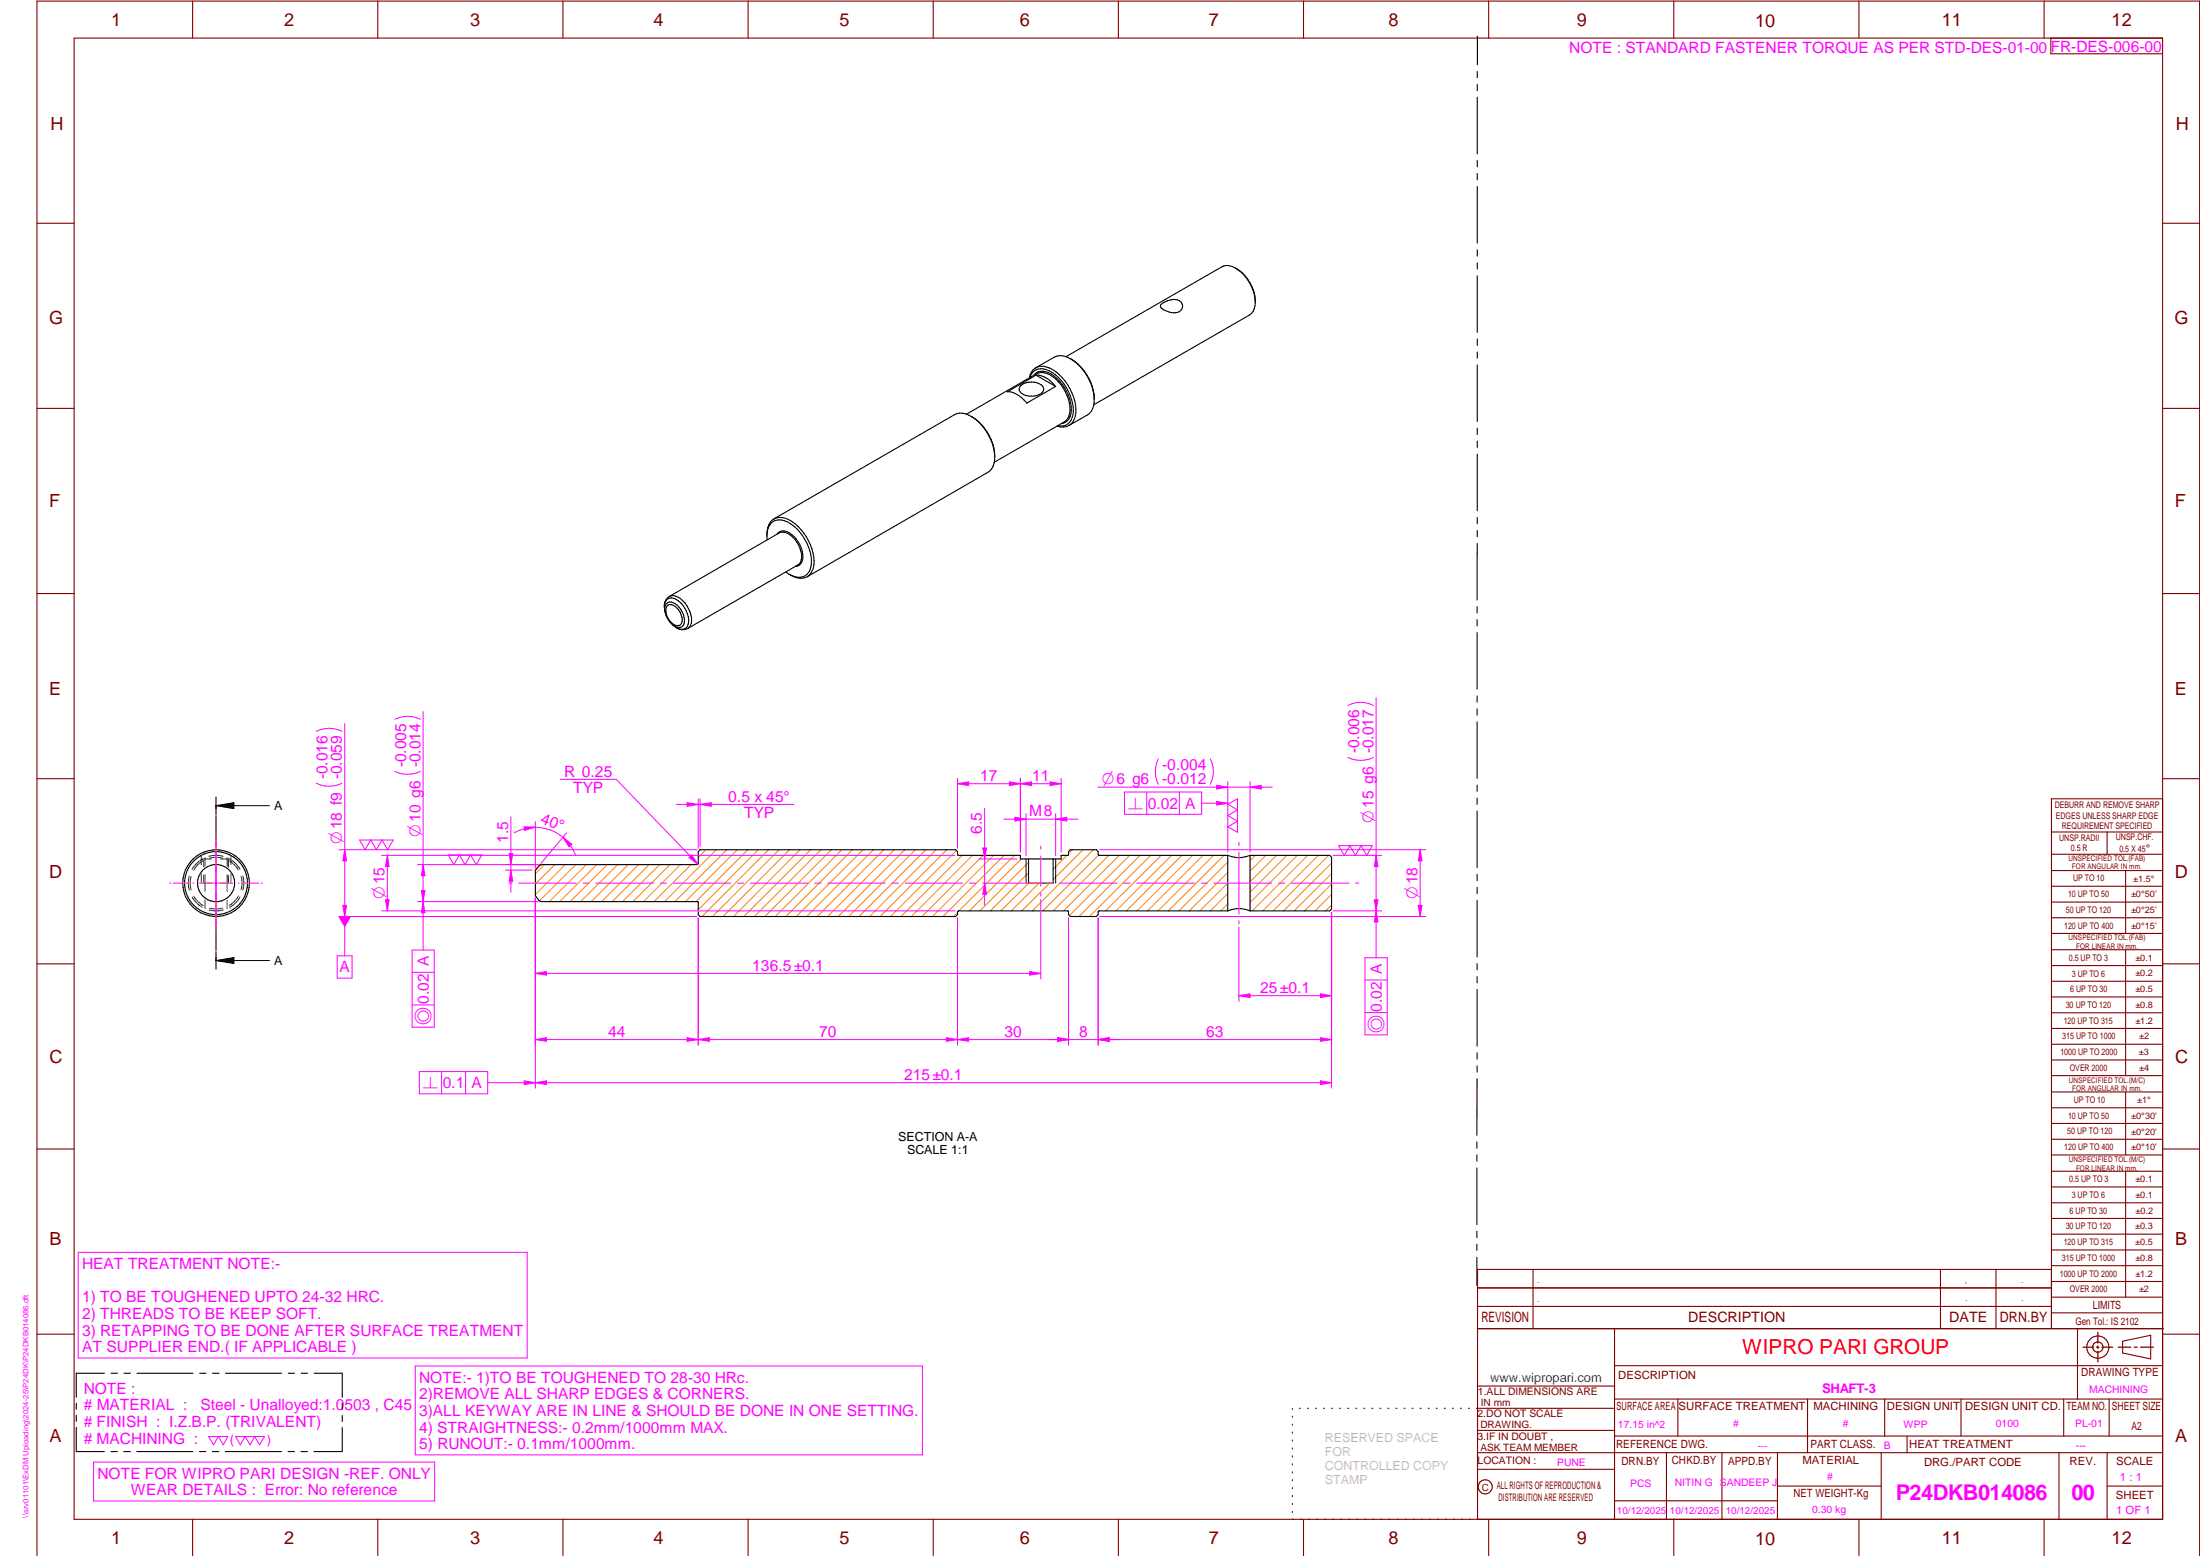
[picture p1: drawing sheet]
<svg xmlns="http://www.w3.org/2000/svg" width="594mm" height="420mm" viewBox="0 0 594 420" stroke-linecap="round" stroke-linejoin="round" font-family="sans-serif">
<g fill="none" stroke="#800000" stroke-width=".3">
<path d="M20 10.3h564v400h-564zM52 .3v10M102 .3v10M152 .3v10M202 .3v10M252 .3v10M302 .3v10M352 .3v10M402 .3v10M452 .3v10M502 .3v10M552 .3v10"/>
<path d="M553.8 10.3v4.2h30.1M10 60.3h10M584 60.3h10M10 110.3h10M584 110.3h10M10 160.3h10M584 160.3h10M10 210.3h10M584 215.7h-30v143.1M584 210.3h10M146.3 233.5h-.5l-1.2 1.4v.4M554 224.7h30"/>
<path d="M554 230.7h30M554 235.1h30M554 239.3h30M569 224.7v6M574 235.1v17M554 243.6h30M554 247.8h30M554 252.1h30M554 256.5h30M574 256.5v33.9M10 260.3h10M554 260.7h30"/>
<path d="M554 265h30M554 269.2h30M554 273.5h30M554 277.7h30M584 260.3h10M554 282h30M554 286.2h30M554 290.4h30M554 294.9h30M554 299.1h30M574 294.9v17M10 310.3h10"/>
<path d="M554 303.4h30M554 307.6h30M554 311.9h30M554 316.3h30M574 316.3v34M584 310.3h10M554 320.5h30M554 324.8h30M554 329h30M554 333.2h30M554 337.5h30M399 358.8h185.2"/>
<path d="M399 352.8h155M399 347.8h155M414 342.8v16M436 358.8v51.5M524 342.8v16M539 342.8v16M554 341.8h30M554 346h30M554 350.3h30M554 354.5h30M554 342.8h-155v67.5M561 358.8v19"/>
<path d="M10 360.3h10M399 374.3h37M436 368.8h148M436 377.8h148M453.1 377.8v10M488.1 377.8v14.5M508.9 377.8v10M529.5 377.8v10M557.3 377.8v10M569.5 377.8v10M573.2 362.2l7.6-1.6v6.3l-7.6-1.6zM584 360.3h10"/>
<path d="M349 380.3v.3M349 382.4v.3M349 384.6v.3M349 386.7v.3M349 388.8v.3M349 391v.3M349 393.1v.3M349 395.3v.3M349 397.4v.3M349 399.5v.3M350.9 380.3h.2M353.1 380.3h.2"/>
<path d="M355.2 380.3h.3M357.4 380.3h.3M359.6 380.3h.3M361.7 380.3h.3M363.9 380.3h.3M366.1 380.3h.3M368.3 380.3h.2M370.4 380.3h.3M372.6 380.3h.3M374.8 380.3h.3M376.9 380.3h.4M379.1 380.3h.3"/>
<path d="M381.3 380.3h.3M383.4 380.3h.4M385.6 380.3h.3M387.8 380.3h.3M390 380.3h.3M392.2 380.3h.3M394.3 380.3h.3M396.5 380.3h.3M398.7 380.3h37.3M399 386.2h37M399 396.7h37M436 387.8h148"/>
<path d="M450 392.3v18M465 392.3v18M480 392.3v18M508 392.3v18M515 387.8v4.5M556 392.3v18M569 392.3v18M584 392.3h-185M52 410.3v9.7M102 410.3v9.7M152 410.3v9.7M202 410.3v9.7"/>
<path d="M252 410.3v9.7M302 410.3v9.7M349 401.7v.3M349 403.8v.4M349 406v.3M349 408.1v.3M352 410.3v9.7M402 410.3v9.7M436 405.3h44M452 410.3v9.7M480 401.3h28M502 410.3v9.7"/>
<path d="M552 410.3v9.7M569 401.3h15M10 420v-419.7h584v419.7"/>
<circle cx="566.5" cy="363.8" r="2.99"/>
<circle cx="566.5" cy="363.7" r="1.41"/>
<circle cx="401.1" cy="401.5" r="1.9"/>
</g>
<g fill="none" stroke="#f0f" stroke-width=".27">
<path d="M370.9 190.5a7.5 7.5 0 0 0-6.9 0M364 204.5a7.8 7.8 0 0 0 6.9 0M45.8 238.5h.3M46.8 238.5h4.7M52.1 238.5h.3M53.8 238.5h9.1M58.3 226v.3M58.3 226.9v23.1M64.3 238.5h.3M65.2 238.5h4.7M70.6 238.5h.3M137.4 238.5h.9"/>
<path d="M140.1 238.5h15.5M157.4 238.5h1.7M160.9 238.5h15.6M178.3 238.5h1.7M181.8 238.5h15.6M199.2 238.5h1.7M202.6 238.5h15.6M220 238.5h1.7M223.5 238.5h15.6M240.9 238.5h1.7M244.4 238.5h15.6M261.7 238.5h1.7"/>
<path d="M265.3 238.5h15.5M281 228.5v.8M281 231.1v8.3M282.6 238.5h1.7M286.1 238.5h15.6M303.5 238.5h1.7M307 238.5h15.5M324.4 238.5h1.6M327.8 238.5h15.6M334.6 227.5v.8M334.6 230.1v16.7M345.2 238.5h1.7"/>
<path d="M348.7 238.5h15.6M360 231h13.1M366 238.5h.9M371.6 231l.5 3h-1zM58.3 250.7v.3M281 241.1v.9M334.6 248.6v.9M360 246h13.1M21.1 338.2h121.3v28.5h-121.3zM25.3 394.8h92.1v10.5h-92.1zM56.3 387.9h5.2l-1.2 2.2-1.3-2.2-1.3 2.2zM63.6 387.9h7.8l-1.3 2.2-1.3-2.2-1.3 2.2-1.3-2.2-1.3 2.2z"/>
</g>
<g fill="none" stroke="#000" stroke-width=".3">
<path d="M398.9 19.3v1.7M398.9 9.8v7.7M398.9 22.8v1.7M398.9 26.2v15.4M398.9 43.3v1.7M398.9 46.9v1.7M398.9 50.3v15.4M333.7 72.4a10.9 10.9 0 0 1 5.3 8.8M398.9 67.4v1.8M398.9 71v1.6M398.9 74.5v15.2M279.7 99.3l4.9-2.8a4.5 4.5 0 0 1 4.7 .5 13.6 13.6 0 0 1 6 12.6 3.9 3.9 0 0 1-1.7 2.5l-4.9 2.8"/>
<path d="M287.9 96.3l42-24.2a4 4 0 0 1 4.4 .7 11.4 11.4 0 0 1 4.6 9.9 3.2 3.2 0 0 1-1.5 2.3l-42 24.3M289.1 96.9a13.3 13.3 0 0 1 6.4 11M313.6 82.2a5.1 5.1 0 0 1 4.9-1 1.76 1.76 0 0 1 .7 2 1.76 1.76 0 0 1-1.7 1.3 5.5 5.5 0 0 1-4.1-1.6zM398.9 91.5v1.8M398.9 95v1.7M398.9 98.6v15.2M261 111.8l18.9-10.9a4 4 0 0 1 4.3 .8 11.4 11.4 0 0 1 4.6 9.8 3.2 3.2 0 0 1-1.4 2.4l-18.9 10.9M262.2 112.4a12.7 12.7 0 0 1 6.2 12.7 3.6 3.6 0 0 1-1.7 2.5l-48.7 28.1M275.5 104.2a4.7 4.7 0 0 1 6 0 1.45 1.45 0 0 1-.9 2.4 4.4 4.4 0 0 1-5.3-1.1v-.9zM278 102.1a3.5 3.5 0 0 1 5.4-2.7 13.3 13.3 0 0 1 7 13 3.6 3.6 0 0 1-1.7 2.5M278.1 102a3.4 3.4 0 0 1 5.2-1.9 12.9 12.9 0 0 1 6.5 11.7 3.3 3.3 0 0 1-4.2 3.2M279.1 101.4a3.3 3.3 0 0 1 4.7-.4 11.8 11.8 0 0 1 5.4 10.6 3 3 0 0 1-2.6 2.8"/>
<path d="M279.8 101.3a6.7 6.7 0 0 1 5.3 3.1M279.8 101.3l5.3 3.1M279.8 101.3l-7.8 4.5a6.7 6.7 0 0 1 5.3 3l7.8-4.4M288.7 114.9a3.9 3.9 0 0 1-3.3 .2M398.9 115.6v1.7M398.9 119.1v1.7M268.6 123.2a13.4 13.4 0 0 0-7.8-11.4 3.6 3.6 0 0 0-3 .2l-48.8 28.1M398.9 122.6v15.3M398.9 139.7v1.7M207.1 144.7a4.4 4.4 0 0 1 2.7-4.9 7.1 7.1 0 0 1 6.5 3.2 12.8 12.8 0 0 1 3.4 10.3 3.9 3.9 0 0 1-1.7 2.4M207.2 145.8a4.4 4.4 0 0 1 2.3-5.3 6.8 6.8 0 0 1 6.4 3.1 11.5 11.5 0 0 1 2.9 10 3.3 3.3 0 0 1-4.9 1.8l-1.7-1M209.8 144.3a2.5 2.5 0 0 1 4 0 7.2 7.2 0 0 1 2.7 7.5 1.87 1.87 0 0 1-1.7 1.2"/>
<path d="M213.1 155.1l.4 .2a4.5 4.5 0 0 0 4.5 .4M398.9 143.2v1.7M398.9 146.7v15.3M179.5 164.7a2.31 2.31 0 0 1 1.9-3.2 6.5 6.5 0 0 1 4.4 7.1 1.95 1.95 0 0 1-3.2 .9M179.5 164.6l.6 2.2 .9 1.3 1 .9M179.5 164.6a1.68 1.68 0 0 1 .8-1.9 1.68 1.68 0 0 1 2 .3 5.5 5.5 0 0 1 2.4 5.6 1.63 1.63 0 0 1-2.7 .4M179.5 164.7l.1 .4M180.4 163.4a3.2 3.2 0 0 1 3.5 2.6 1.86 1.86 0 0 1-.9 3 4.3 4.3 0 0 1-3.1-4.9zM180.7 161.1l29.7-17.2a3.6 3.6 0 0 1 4.3 1.8 6.6 6.6 0 0 1 1.5 6.1l-.8 .8-29.7 17.1a3.1 3.1 0 0 0 .9-3.7 6.8 6.8 0 0 0-4.8-5.2zM180.8 161.1a2.93 2.93 0 0 0-1.4 2.8M181.6 168.7l.4 .3M182 169l.6 .5"/>
<path d="M182.6 169.4a2.89 2.89 0 0 0 3.1 .3M398.9 163.8v1.7M398.9 167.3v1.7M398.9 170.8v15.3M398.9 187.9v1.7M398.9 191.4v1.7M398.9 194.9v15.3M398.9 212v1.7M398.9 215.5v1.7M398.9 219v15.3M277.7 231.9v6.6h6.7v-6.6M331.5 231h-34.7l-.3-.3v-.7l-.4-.6h-7.1l-.5 .6v.9l-2 .1v.9h-11v-.9h-16.7l-.2-.3v-.7l-.5-.6h-69l-.6 .6v3.2l-.2 .3h-42a2.31 2.31 0 0 0-1.7 1.8v6.3a2.66 2.66 0 0 0 1.7 1.9h42l.2 .2v3.3l.6 .5h69l.5-.5v-.8l.2-.2h29.5l.2 .2v.8l.5 .5h7.1l.4-.5v-.8l.3-.2h34.7"/>
<path d="M331.5 231v15M337.6 231a7.6 7.6 0 0 1-6.1 0M337.6 231h21.5l.5 .5v13.9l-.5 .6h-21.5M337.6 231v15M398.9 236.1v1.7M398.9 239.6v1.7M331.5 246a7.6 7.6 0 0 1 6.1 0M398.9 243.1v15.3M398.9 260.2v1.7M398.9 263.7v1.7M398.9 267.2v15.3M398.9 284.3v1.7"/>
<path d="M398.9 287.8v1.7M398.9 291.3l-.1 15.3M398.8 308.4v1.6M398.8 311.9v1.7M398.8 315.4v15.3M398.8 332.4v1.8M398.8 336v1.7M398.8 339.5v7.6M20.6 378.9v1.6M28.2 370.8h-7.6v6.5M30 370.8h1.7M33.5 370.8h1.7"/>
<path d="M37 370.8h15.1M53.9 370.8h1.7M57.4 370.8h1.7M60.9 370.8h15.2M77.8 370.8h1.7M81.4 370.8h1.7M84.8 370.8h7.6v6.5M92.4 379v1.6M20.6 385.4v6.6h7.5M20.6 382.2v1.6M30 392h1.7M33.4 392h1.8"/>
<path d="M37 392h15.1M53.9 392h1.7M57.4 392h1.7M60.9 392h15.1M77.8 392h1.7M81.3 392h1.7M92.4 385.5v6.5h-7.6M92.4 382.2v1.6"/>
<circle cx="58.3" cy="238.5" r="8.5"/>
<circle cx="58.3" cy="238.5" r="9"/>
<circle cx="58.4" cy="238.5" r="5"/>
</g>
<path d="M566.5 359.7v3M562.5 363.8h2.9M566.1 363.8h.7M566.5 363.4v.7M566.5 364.9v2.8M567.6 363.8h2.9M572 363.8h3.4M576.3 363.8h.8M578 363.8h3.5" fill="none" stroke="#800000" stroke-width=".34"/>
<g fill="none" stroke="#008000" stroke-width=".27">
<path d="M51.1 236.6a6.9 6.9 0 0 0 0 3.8M51.6 236.7a6.5 6.5 0 0 0 0 3.6M54.3 231v2.5M54.3 236v2.5M54.6 232h.1M54.6 232a7.9 7.9 0 0 0-2.7 2.7M54.6 231.9h2.5M54.8 232.5a6.4 6.4 0 0 0-2.5 2.5M55 236.3v2.2h2.2M55 231.9v2.2M55.4 231.6v2.2M55.4 236.2v4.5"/>
<path d="M56.4 231.2a6.7 6.7 0 0 1 3.8 0M56.6 231.7a6.3 6.3 0 0 1 3.5 0M59.6 231.9l2.5 .1a7.6 7.6 0 0 1 2.7 2.7M61.3 231.6v2.3M61.3 236.2v4.5M61.7 236.3v2.2h-2.2M61.7 231.9v2.2M61.8 232.4a6.9 6.9 0 0 1 2.6 2.6M62.4 231v2.5M62.4 236v2.5M65.1 236.6a6.5 6.5 0 0 1 0 3.6M65.6 236.5a6.4 6.4 0 0 1 0 3.9"/>
<path d="M51.9 242.2a6.8 6.8 0 0 0 2.7 2.7M52.3 242a6.9 6.9 0 0 0 2.6 2.5M55.4 243v2.3M60.1 245.2a6.9 6.9 0 0 1-3.5 0M60.3 245.7a6.7 6.7 0 0 1-3.8 0M61.3 243.1v2.2M62.1 244.9h.1M64.4 241.9a6.4 6.4 0 0 1-2.5 2.6M64.8 242.2a6.5 6.5 0 0 1-2.7 2.7"/>
</g>
<path d="M58.3 215.2v4.8M58.3 217.6h14.5M58.3 217.6l4.9-.9v1.7zM58.3 220.2v15.6M58.3 237.6v1.7M277.1 231.9v6.6M285.1 231.9v6.6M58.3 259.4l4.9-.8v1.6zM58.3 241.1v15.6M58.3 257v4.7M58.3 259.4h14.5" fill="none" stroke="#000" stroke-width=".27"/>
<path d="M58.3 217.6l4.9-.9v1.7zM58.3 259.4l4.9-.8v1.6z" fill="#000"/>
<g fill="none" stroke="#ff8000" stroke-width=".27">
<path d="M147 233.5l-2.4 2.4M149.9 233.5l-5.3 5.2M152.6 233.5l-8 8.1M155.5 233.5l-9.8 9.7M158.3 233.5l-10 10M161.2 233.5l-10 10M164 233.5l-10 10M166.8 233.5l-10 10M169.6 233.5l-10 10M172.5 233.5l-10 10M175.3 233.5l-10 10M178.1 233.5l-10 10"/>
<path d="M180.9 233.5l-10 10M183.8 233.5l-10 10M186.6 233.5l-10 10M190.6 229.4l-2.1 2.1M193.4 229.4l-14 14.1M196.3 229.4l-14.1 14.1M199.1 229.4l-14 14.1M201.9 229.4l-14 14.1M204.8 229.4l-16.3 16.3M207.6 229.4l-18 18.1M210.4 229.4l-18 18.1M213.2 229.4l-18 18.1"/>
<path d="M216.1 229.4l-18 18.1M218.9 229.4l-18 18.1M221.7 229.4l-18 18.1M224.5 229.4l-18 18.1M227.4 229.4l-18 18.1M230.2 229.4l-18 18.1M233 229.4l-18 18.1M235.9 229.4l-18.1 18.1M238.7 229.4l-18 18.1M241.5 229.4l-18 18.1M244.3 229.4l-18 18.1M247.2 229.4l-18 18.1"/>
<path d="M250 229.4l-18 18.1M252.8 229.4l-18 18.1M255.6 229.4l-17.9 18.1M258.3 229.7l-17.8 17.8M259.8 231l-16.5 16.5M262.6 231l-16.5 16.5M265.5 231l-16.5 16.5M268.3 231l-16.5 16.5M271.1 231l-16.5 16.5M273.9 231l-15 15M275.8 231.9l-14 14.1M277.7 232.8l-13.1 13.2"/>
<path d="M277.7 235.7l-10.2 10.3M277.8 238.5l-7.6 7.5M280.6 238.5l-7.5 7.5M283.4 238.5l-7.5 7.5M288.1 231l-3.7 3.7M289.6 229.4l-1.1 1.1M292.4 229.4l-8 8.1M295.3 229.4l-16.5 16.6M296.7 230.9l-15.1 15.1M299.4 231l-15 15M302.3 231l-15.1 15M305 231l-16.2 16.2"/>
<path d="M307.9 231l-16.5 16.5M310.7 231l-16.5 16.5M313.6 231l-15.1 15M316.4 231l-15 15M319.2 231l-15 15M322 231l-15 15M324.9 231l-15 15M327.7 231l-15 15M330.5 231l-15 15M331.5 238.4l-7.5 7.6M331.5 235.6l-10.3 10.4M331.5 232.7l-13.2 13.3"/>
<path d="M339 231l-1.4 1.4M341.8 231l-4.2 4.2M344.7 231l-7.1 7.1M347.5 231l-9.9 9.9M350.3 231l-12.7 12.7M353.1 231l-14.9 15M356 231l-15 15M358.8 231l-15 15M359.6 238.7l-7.3 7.3M359.6 235.9l-10.1 10.1M359.6 233l-13 13M258.6 246.4l-1.1 1.1"/>
<path d="M331.5 244.1l-1.9 1.9M331.5 241.3l-4.7 4.7M359.6 244.3l-1.6 1.7M359.6 241.5l-4.5 4.5"/>
</g>
<path d="M371.6 231l.5 3h-1z" fill="#f0f"/>
<path d="M371.1 243h1l-.5 3z" fill="none" stroke="#f0f" stroke-width=".27"/>
<path d="M371.1 243h1l-.5 3z" fill="#f0f"/>
<path d="M113.5 194.2a7.8 7.8 0 0 0-6.9 0M371.6 188.4v57.6M113.5 208.3a7.8 7.8 0 0 1-6.9 0M112.8 233.5h32.6M112.8 243.5h32.6M113.8 240.5h1l-.5 3z" fill="none" stroke="#f0f" stroke-width=".27"/>
<path d="M113.8 240.5h1l-.5 3z" fill="#f0f"/>
<path d="M114.3 233.5l.5 3h-1z" fill="none" stroke="#f0f" stroke-width=".27"/>
<path d="M114.3 233.5l.5 3h-1z" fill="#f0f"/>
<path d="M114.3 192.2v51.3M144.6 242.5v51.3M359.6 246.4v47.4M144.6 292.4l3-.6v1.1z" fill="none" stroke="#f0f" stroke-width=".27"/>
<path d="M144.6 292.4l3-.6v1.1z" fill="#f0f"/>
<path d="M356.6 291.8l3 .6-3 .5z" fill="none" stroke="#f0f" stroke-width=".27"/>
<path d="M356.6 291.8l3 .6-3 .5z" fill="#f0f"/>
<path d="M92.3 197.5a7.5 7.5 0 0 0-6.9 0M92.3 211.5a7.8 7.8 0 0 1-6.9 0M91.6 229.4h96.6M91.6 247.5h96.6M92.6 244.5h1l-.5 3zM144.6 292.4h215" fill="none" stroke="#f0f" stroke-width=".27"/>
<path d="M92.6 244.5h1l-.5 3z" fill="#f0f"/>
<path d="M93.1 229.4l.5 3.1h-1z" fill="none" stroke="#f0f" stroke-width=".27"/>
<path d="M93.1 229.4l.5 3.1h-1z" fill="#f0f"/>
<path d="M93.1 195.4v52.1M103.1 231h154.8M103.1 246h154.8M104.1 243h1l-.5 3z" fill="none" stroke="#f0f" stroke-width=".27"/>
<path d="M104.1 243h1l-.5 3z" fill="#f0f"/>
<path d="M104.6 231l.5 3h-1z" fill="none" stroke="#f0f" stroke-width=".27"/>
<path d="M104.6 231l.5 3h-1z" fill="#f0f"/>
<path d="M104.6 231v15M297 229.4h88M297 247.5h88M383 244.5h1l-.5 3z" fill="none" stroke="#f0f" stroke-width=".27"/>
<path d="M383 244.5h1l-.5 3z" fill="#f0f"/>
<path d="M383.5 229.4l.5 3.1h-1z" fill="none" stroke="#f0f" stroke-width=".27"/>
<path d="M383.5 229.4l.5 3.1h-1z" fill="#f0f"/>
<path d="M383.5 229.4v18.1M334.6 250.4v20M359.6 246.4v24M356.6 268.4l3 .5-3 .5z" fill="none" stroke="#f0f" stroke-width=".27"/>
<path d="M356.6 268.4l3 .5-3 .5z" fill="#f0f"/>
<path d="M334.6 268.9l3-.5v1z" fill="none" stroke="#f0f" stroke-width=".27"/>
<path d="M334.6 268.9l3-.5v1z" fill="#f0f"/>
<path d="M151.3 210.4h15.1l22.1 23M186 231.6l.8-.7 1.7 2.5zM334.6 268.9h25" fill="none" stroke="#f0f" stroke-width=".27"/>
<path d="M186 231.6l.8-.7 1.7 2.5z" fill="#f0f"/>
<path d="M144.6 242.5v39.7M188.5 247.9v34.3M144.6 280.7l3-.5v1z" fill="none" stroke="#f0f" stroke-width=".27"/>
<path d="M144.6 280.7l3-.5v1z" fill="#f0f"/>
<path d="M185.5 280.2l3 .5-3 .5z" fill="none" stroke="#f0f" stroke-width=".27"/>
<path d="M185.5 280.2l3 .5-3 .5z" fill="#f0f"/>
<path d="M188.5 247.9v34.3M258.6 247.9v34.3M144.6 280.7h43.9M188.5 280.7l3.1-.5v1z" fill="none" stroke="#f0f" stroke-width=".27"/>
<path d="M188.5 280.7l3.1-.5v1z" fill="#f0f"/>
<path d="M255.6 280.2l3 .5-3 .5z" fill="none" stroke="#f0f" stroke-width=".27"/>
<path d="M255.6 280.2l3 .5-3 .5z" fill="#f0f"/>
<path d="M258.6 247.9v34.3M288.5 247.9v34.3M188.5 280.7h70.1M258.6 280.7l3-.5v1z" fill="none" stroke="#f0f" stroke-width=".27"/>
<path d="M258.6 280.7l3-.5v1z" fill="#f0f"/>
<path d="M285.6 280.2l2.9 .5-2.9 .5z" fill="none" stroke="#f0f" stroke-width=".27"/>
<path d="M285.6 280.2l2.9 .5-2.9 .5z" fill="#f0f"/>
<path d="M288.5 247.9v34.3M296.5 247.9v34.3M258.6 280.7h29.9M285.6 280.2l2.9 .5-2.9 .5z" fill="none" stroke="#f0f" stroke-width=".27"/>
<path d="M285.6 280.2l2.9 .5-2.9 .5z" fill="#f0f"/>
<path d="M296.5 280.7l3-.5v1z" fill="none" stroke="#f0f" stroke-width=".27"/>
<path d="M296.5 280.7l3-.5v1z" fill="#f0f"/>
<path d="M296.5 247.9v34.3M359.6 246.4v35.8M282.6 280.7h19.9M296.5 280.7l3-.5v1z" fill="none" stroke="#f0f" stroke-width=".27"/>
<path d="M296.5 280.7l3-.5v1z" fill="#f0f"/>
<path d="M356.6 280.2l3 .5-3 .5z" fill="none" stroke="#f0f" stroke-width=".27"/>
<path d="M356.6 280.2l3 .5-3 .5z" fill="#f0f"/>
<path d="M93.1 247.5v10.6M296.5 280.7h63.1" fill="none" stroke="#f0f" stroke-width=".27"/>
<path d="M91.3 247.5h3.5l-1.7 2.9z" fill="#f0f"/>
<path d="M144.6 221.9v12.5M152 226.1l2.4 1.9-.7 .6zM153 224.9l-6.9 8.2M91.1 258.1h4v6h-4z" fill="none" stroke="#f0f" stroke-width=".27"/>
<path d="M152 226.1l2.4 1.9-.7 .6z" fill="#f0f"/>
<path d="M141.5 223.3l3.1 .1-3 .8z" fill="none" stroke="#f0f" stroke-width=".27"/>
<path d="M141.5 223.3l3.1 .1-3 .8z" fill="#f0f"/>
<path d="M136.5 235h7.2M136.5 233.5h8.4M137.5 230.5h1l-.5 3zM138.8 224.9a11.6 11.6 0 0 1 16.6 6" fill="none" stroke="#f0f" stroke-width=".27"/>
<path d="M137.5 230.5h1l-.5 3z" fill="#f0f"/>
<path d="M138 235l.5 3h-1z" fill="none" stroke="#f0f" stroke-width=".27"/>
<path d="M138 235l.5 3h-1z" fill="#f0f"/>
<path d="M138 220.6v20.4M371.6 246v12.6" fill="none" stroke="#f0f" stroke-width=".27"/>
<path d="M371.6 246l.5 3h-1z" fill="#f0f"/>
<path d="M114.3 243.5v13M368.6 258.6h6v20.8h-6zM371.6 246l.5 3h-1zM368.6 273.4h6M368.6 264.6h6" fill="none" stroke="#f0f" stroke-width=".27"/>
<path d="M114.3 243.5l.5 3h-1z" fill="#f0f"/>
<path d="M312.8 204.9a7.8 7.8 0 0 0 0 6.9M326.8 204.9a7.5 7.5 0 0 1 0 6.9M328.5 212l3 .6-3 .5zM331.5 211.1v19M337.6 211.1v19M111.3 256.5h6v20.9h-6zM114.3 243.5l.5 3h-1zM111.3 271.4h6M111.3 262.6h6" fill="none" stroke="#f0f" stroke-width=".27"/>
<path d="M328.5 212l3 .6-3 .5z" fill="#f0f"/>
<path d="M337.6 212.6l3-.6v1.1z" fill="none" stroke="#f0f" stroke-width=".27"/>
<path d="M337.6 212.6l3-.6v1.1z" fill="#f0f"/>
<path d="M296.5 212.6h47.1M144.6 242.5v21.8M281 242.9v21.4M144.6 262.8l3-.5v1z" fill="none" stroke="#f0f" stroke-width=".27"/>
<path d="M144.6 262.8l3-.5v1z" fill="#f0f"/>
<path d="M278 262.3l3 .5-3 .5z" fill="none" stroke="#f0f" stroke-width=".27"/>
<path d="M278 262.3l3 .5-3 .5z" fill="#f0f"/>
<path d="M331.5 217.2l2.7-1.5v9l-2.7-1.4 2.7-1.6-2.7-1.5 2.7-1.5zM97.1 226.8h9.1l-1.5 2.6-1.5-2.6-1.6 2.6-1.5-2.6-1.5 2.6zM121 230.8h9.1l-1.5 2.7-1.5-2.7-1.5 2.7-1.5-2.7-1.6 2.7zM361.5 228.3h9.1l-1.5 2.7-1.6-2.7-1.5 2.7-1.5-2.7-1.5 2.7zM144.6 262.8h136.4M131.7 292.4h12.9" fill="none" stroke="#f0f" stroke-width=".27"/>
<path d="M141.6 291.8l3 .6-3 .5z" fill="#f0f"/>
<path d="M258.6 210.1v19M258.6 211.6l3-.5v1zM275.5 210.1v20M113.2 289.3h18.5v6.1h-18.5zM119.2 289.3v6.1M125.7 289.3v6.1M141.6 291.8l3 .6-3 .5z" fill="none" stroke="#f0f" stroke-width=".27"/>
<path d="M258.6 211.6l3-.5v1z" fill="#f0f"/>
<path d="M272.6 211.1l2.9 .5-2.9 .5z" fill="none" stroke="#f0f" stroke-width=".27"/>
<path d="M272.6 211.1l2.9 .5-2.9 .5z" fill="#f0f"/>
<path d="M258.6 211.6h16.9M275.5 210.1v20M275.5 211.6l3-.5v1zM286.5 210.1v20" fill="none" stroke="#f0f" stroke-width=".27"/>
<path d="M275.5 211.6l3-.5v1z" fill="#f0f"/>
<path d="M283.5 211.1l3 .5-3 .5z" fill="none" stroke="#f0f" stroke-width=".27"/>
<path d="M283.5 211.1l3 .5-3 .5z" fill="#f0f"/>
<path d="M275.5 211.6h11M277.1 219.7v11.4M285.1 219.7v11.4M274.1 220.7l3 .5-3 .5z" fill="none" stroke="#f0f" stroke-width=".27"/>
<path d="M274.1 220.7l3 .5-3 .5z" fill="#f0f"/>
<path d="M285.1 221.2l3-.5v1z" fill="none" stroke="#f0f" stroke-width=".27"/>
<path d="M285.1 221.2l3-.5v1z" fill="#f0f"/>
<path d="M185.5 216.7l3 .5-3 .5zM188.5 215.7v13.4M189.1 215.7v12.9M271.1 221.2h20" fill="none" stroke="#f0f" stroke-width=".27"/>
<path d="M185.5 216.7l3 .5-3 .5z" fill="#f0f"/>
<path d="M189.1 217.2l3-.5v1z" fill="none" stroke="#f0f" stroke-width=".27"/>
<path d="M189.1 217.2l3-.5v1z" fill="#f0f"/>
<path d="M182.6 217.2h31.8M324.5 216.9h7" fill="none" stroke="#f0f" stroke-width=".27"/>
<path d="M328.5 216.4l3 .5-3 .5z" fill="#f0f"/>
<path d="M303.7 213.9h20.8v6h-20.8zM309.7 213.9v6M318.5 213.9v6M328.5 216.4l3 .5-3 .5zM264.4 231.9h10.3M265.4 229h1l-.5 2.9z" fill="none" stroke="#f0f" stroke-width=".27"/>
<path d="M265.4 229h1l-.5 2.9z" fill="#f0f"/>
<path d="M265.9 238.5l.5 3h-1z" fill="none" stroke="#f0f" stroke-width=".27"/>
<path d="M265.9 238.5l.5 3h-1z" fill="#f0f"/>
<path d="M265.9 218.2v26.3M112.1 368.9h137v24h-137z" fill="none" stroke="#f0f" stroke-width=".27"/>
<g font-size="5.9" fill="#f0f">
<text x="511.9" y="405.1">P24DKB014086</text>
<text x="559.4" y="405.1">00</text>
</g>
<text font-size="5.6" fill="#f00" x="470.5" y="365.5">WIPRO PARI GROUP</text>
<g font-size="4.9" fill="#800000">
<text x="30" y="6.9">1</text>
<text x="76.7" y="6.9">2</text>
<text x="127" y="6.9">3</text>
<text x="176.5" y="6.9">4</text>
<text x="226.7" y="6.9">5</text>
<text x="275.4" y="6.9">6</text>
<text x="326.4" y="6.9">7</text>
<text x="375" y="6.9">8</text>
<text x="425.8" y="6.9">9</text>
<text x="473.9" y="7.3">10</text>
<text x="524.3" y="6.9">11</text>
<text x="570.2" y="6.9">12</text>
<text x="13.6" y="35.1">H</text>
<text x="587.6" y="35.1">H</text>
<text x="13.2" y="87.5">G</text>
<text x="587.2" y="87.5">G</text>
<text x="13.2" y="137">F</text>
<text x="587.2" y="137">F</text>
<text x="13.2" y="187.6">E</text>
<text x="587.2" y="187.6">E</text>
<text x="13.2" y="237">D</text>
<text x="587.2" y="237">D</text>
<text x="13.4" y="287.1">C</text>
<text x="587.4" y="287.1">C</text>
<text x="13.4" y="336.2">B</text>
<text x="587.4" y="336.2">B</text>
<text x="13.4" y="389.3">A</text>
<text x="587.4" y="389.3">A</text>
<text x="30" y="416.9">1</text>
<text x="76.7" y="416.9">2</text>
<text x="127" y="416.9">3</text>
<text x="176.5" y="416.9">4</text>
<text x="226.7" y="416.9">5</text>
<text x="275.4" y="416.9">6</text>
<text x="326.4" y="416.9">7</text>
<text x="375" y="416.9">8</text>
<text x="425.8" y="416.9">9</text>
<text x="473.9" y="417.3">10</text>
<text x="524.3" y="416.9">11</text>
<text x="570.2" y="416.9">12</text>
</g>
<g font-size="4.6" fill="#f0f">
<text x="297.5" y="211.8">O6 g6</text>
<text x="304.6" y="218.4">n</text>
<text x="92.3" y="227.9" transform="rotate(-90 92.3 227.9)">O18 f9</text>
<text x="113.5" y="225.9" transform="rotate(-90 113.5 225.9)">O10 g6</text>
<text x="370.9" y="222.1" transform="rotate(-90 370.9 222.1)">O15 g6</text>
<text x="103.8" y="242.8" transform="rotate(-90 103.8 242.8)">O15</text>
<text x="382.8" y="242.8" transform="rotate(-90 382.8 242.8)">O18</text>
<text x="115.8" y="276.8" transform="rotate(-90 115.8 276.8)">a</text>
<text x="373.1" y="278.9" transform="rotate(-90 373.1 278.9)">a</text>
<text x="114.2" y="293.8">n</text>
</g>
<g font-size="4.2" fill="#f0f">
<text x="423.7" y="14.3">NOTE : STANDARD FASTENER TORQUE AS PER STD-DES-01-00</text>
<text x="553.8" y="14">FR-DES-006-00</text>
<text x="367" y="203.5" transform="rotate(-90 367 203.5)">-0.006</text>
<text x="370.9" y="203.5" transform="rotate(-90 370.9 203.5)">-0.017</text>
<text x="109.6" y="207.2" transform="rotate(-90 109.6 207.2)">-0.005</text>
<text x="113.5" y="207.2" transform="rotate(-90 113.5 207.2)">-0.014</text>
<text x="152.4" y="209.7">R 0.25</text>
<text x="313.9" y="207.9">-0.004</text>
<text x="88.4" y="210.4" transform="rotate(-90 88.4 210.4)">-0.016</text>
<text x="92.3" y="210.4" transform="rotate(-90 92.3 210.4)">-0.059</text>
<text x="154.8" y="214.2">TYP</text>
<text x="264.7" y="210.9">17</text>
<text x="278.7" y="210.9">11</text>
<text x="313.9" y="211.8">-0.012</text>
<text x="196.7" y="216.5">0.5 x 45°</text>
<text x="200.9" y="221">TYP</text>
<text x="277.9" y="220.4">M8</text>
<text x="310" y="218.4">0.02 A</text>
<text x="137.2" y="227.5" transform="rotate(-90 137.2 227.5)">1.5</text>
<text x="145.8" y="222.3" transform="rotate(20 145.8 222.3)">40°</text>
<text x="265.1" y="225.1" transform="rotate(-90 265.1 225.1)">6.5</text>
<text x="91.7" y="262.6">A</text>
<text x="203.2" y="262.1">136.5±0.1</text>
<text x="340.3" y="268.1">25±0.1</text>
<text x="115.8" y="271.1" transform="rotate(-90 115.8 271.1)">0.02 A</text>
<text x="373.1" y="273.1" transform="rotate(-90 373.1 273.1)">0.02 A</text>
<text x="164.2" y="280">44</text>
<text x="221.2" y="280">70</text>
<text x="271.2" y="280">30</text>
<text x="291.4" y="280">8</text>
<text x="325.7" y="280">63</text>
<text x="119.5" y="293.8">0.1 A</text>
<text x="244.2" y="291.6">215±0.1</text>
<text x="22.2" y="342.7">HEAT TREATMENT NOTE:-</text>
<text x="22.2" y="351.7">1) TO BE TOUGHENED UPTO 24-32 HRC.</text>
<text x="22.2" y="356.2">2) THREADS TO BE KEEP SOFT.</text>
<text x="22.2" y="360.7">3) RETAPPING TO BE DONE AFTER SURFACE TREATMENT</text>
<text x="22.2" y="365.2">AT SUPPLIER END.( IF APPLICABLE )</text>
<text x="22.6" y="376.3">NOTE :</text>
<text x="113.2" y="373.3">NOTE:- 1)TO BE TOUGHENED TO 28-30 HRc.</text>
<text x="113.2" y="377.9">2)REMOVE ALL SHARP EDGES &amp; CORNERS.</text>
<text x="22.6" y="380.8"># MATERIAL :</text>
<text x="54.1" y="380.8">Steel - Unalloyed:1.0503 , C45</text>
<text x="113.2" y="382.4">3)ALL KEYWAY ARE IN LINE &amp; SHOULD BE DONE IN ONE SETTING.</text>
<text x="22.6" y="385.3"># FINISH : I.Z.B.P. (TRIVALENT)</text>
<text x="22.6" y="389.8"># MACHINING :</text>
<text x="113.2" y="386.8">4) STRAIGHTNESS:- 0.2mm/1000mm MAX.</text>
<text x="113.2" y="391.4">5) RUNOUT:- 0.1mm/1000mm.</text>
<text x="26.3" y="399.3">NOTE FOR WIPRO PARI DESIGN -REF. ONLY</text>
<text x="35.3" y="403.8">WEAR DETAILS : Error: No reference</text>
</g>
<g font-size="3.9" fill="#800000">
<text x="400" y="357.1">REVISION</text>
<text x="455.9" y="357.1">DESCRIPTION</text>
<text x="526.4" y="357.1">DATE</text>
<text x="540" y="357.1">DRN.BY</text>
</g>
<text font-size="3.6" fill="#f0f" x="492" y="376.1">SHAFT-3</text>
<text font-size="3.5" fill="#00f" x="402.4" y="373.3">www.wipropari.com</text>
<g font-size="3.5" fill="#f0f">
<text x="62.1" y="389.8">(</text>
<text x="72" y="389.8">)</text>
</g>
<g font-size="3.4">
<text x="74" y="218.8">A</text>
<text x="74" y="260.6">A</text>
<text x="242.5" y="308.1">SECTION A-A</text>
<text x="244.9" y="311.7">SCALE 1:1</text>
</g>
<g font-size="3.4" fill="#c0c0c0">
<text x="357.8" y="389.5">RESERVED SPACE</text>
<text x="357.8" y="393.3">FOR</text>
<text x="357.8" y="397">CONTROLLED COPY</text>
<text x="357.8" y="400.8">STAMP</text>
</g>
<g font-size="3.1" fill="#800000">
<text x="565.1" y="353.5">LIMITS</text>
<text x="562" y="371.7">DRAWING TYPE</text>
<text x="437" y="372.3">DESCRIPTION</text>
<text x="436.5" y="380.8">SURFACE AREA</text>
<text x="453.3" y="380.8">SURFACE TREATMENT MACHINING</text>
<text x="509.5" y="380.8">DESIGN UNIT DESIGN UNIT CD.</text>
<text x="558" y="380.6">TEAM NO.</text>
<text x="570.3" y="380.7">SHEET SIZE</text>
<text x="575.6" y="386.1">A2</text>
<text x="436.4" y="391.1">REFERENCE DWG.</text>
<text x="437.8" y="395.5">DRN.BY</text>
<text x="451.4" y="395.4">CHKD.BY</text>
<text x="466.6" y="395.5">APPD.BY</text>
<text x="486.7" y="395.4">MATERIAL</text>
<text x="488.9" y="390.9">PART CLASS.</text>
<text x="515.6" y="390.9">HEAT TREATMENT</text>
<text x="519.6" y="395.9">DRG./PART CODE</text>
<text x="558.9" y="395.5">REV.</text>
<text x="571.4" y="395.6">SCALE</text>
<text x="484.3" y="404.2">NET WEIGHT-Kg</text>
<text x="571.4" y="404.7">SHEET</text>
</g>
<g font-size="3.1" fill="#f0f">
<text x="572.5" y="399.9">1 : 1</text>
<text x="571.4" y="408.8">1 OF 1</text>
</g>
<text font-size="3" fill="#800000" x="579.5" y="230.1">°</text>
<g font-size="2.8" fill="#800000">
<text x="560.4" y="357.7">Gen Tol.: IS 2102</text>
<text x="399.1" y="376.6">1.ALL DIMENSIONS ARE</text>
<text x="399" y="382.7">2.DO NOT SCALE</text>
<text x="399" y="388.7">3.IF IN DOUBT ,</text>
<text x="399" y="395.4">LOCATION :</text>
<text x="404.2" y="402">ALL RIGHTS OF REPRODUCTION &amp;</text>
<text x="404.7" y="405.4">DISTRIBUTION ARE RESERVED</text>
</g>
<g font-size="2.8" fill="#f0f">
<text x="564.2" y="376.2">MACHINING</text>
<text x="436.9" y="385.5">17.15 in^2</text>
<text x="468" y="385.3">#</text>
<text x="497.6" y="385.2">#</text>
<text x="514" y="385.5">WPP</text>
<text x="538.9" y="385.4">0100</text>
<text x="560.4" y="385.3">PL-01</text>
<text x="420.5" y="396">PUNE</text>
<text x="508.7" y="391.2">B</text>
<text x="560.6" y="391.2">---</text>
<text x="440.2" y="401.5">PCS</text>
<text x="452.2" y="401.3">NITIN G SANDEEP J</text>
<text x="493.4" y="399.5">#</text>
<text x="489.3" y="408.5">0.30 kg</text>
</g>
<g font-size="2.7" fill="#800000">
<text x="399.9" y="379.7">IN mm</text>
<text x="399.7" y="385.7">DRAWING.</text>
<text x="399.7" y="391.8">ASK TEAM MEMBER</text>
<text x="400.1" y="402.5">C</text>
</g>
<g font-size="2.7" fill="#f0f">
<text x="436.6" y="408.7">10/12/2025</text>
<text x="450.9" y="408.8">10/12/2025</text>
<text x="466" y="408.9">10/12/2025</text>
</g>
<g font-size="2.5" fill="#800000">
<text x="554.9" y="218.3">DEBURR AND REMOVE SHARP</text>
<text x="555.2" y="221">EDGES UNLESS SHARP EDGE</text>
<text x="556.1" y="227.1">UNSP.RADII</text>
<text x="556.8" y="223.8">REQUIREMENT SPECIFIED</text>
<text x="571.4" y="226.9">UNSP.CHF.</text>
<text x="559.2" y="229.9">0.5 R</text>
<text x="572.3" y="230.1">0.5 X 45</text>
<text x="559.8" y="238">UP TO 10</text>
<text x="576.1" y="238.1">±1.5°</text>
<text x="558.5" y="242.2">10 UP TO 50</text>
<text x="575.5" y="242.3">±0°50'</text>
<text x="557.4" y="250.7">120 UP TO 400</text>
<text x="557.9" y="246.5">50 UP TO 120</text>
<text x="575.5" y="250.7">±0°15'</text>
<text x="575.5" y="246.5">±0°25'</text>
<text x="558.7" y="259.4">0.5 UP TO 3</text>
<text x="559.5" y="263.7">3 UP TO 6</text>
<text x="576.6" y="263.6">±0.2</text>
<text x="576.6" y="259.4">±0.1</text>
<text x="559" y="267.9">6 UP TO 30</text>
<text x="576.6" y="267.9">±0.5</text>
<text x="557.8" y="272.2">30 UP TO 120</text>
<text x="576.6" y="272.2">±0.8</text>
<text x="556.9" y="280.7">315 UP TO 1000</text>
<text x="557.3" y="276.4">120 UP TO 315</text>
<text x="576.6" y="276.4">±1.2</text>
<text x="577.7" y="280.7">±2</text>
<text x="556.4" y="284.9">1000 UP TO 2000</text>
<text x="577.6" y="284.9">±3</text>
<text x="558.9" y="289.2">OVER 2000</text>
<text x="577.7" y="289.3">±4</text>
<text x="560" y="297.9">UP TO 10</text>
<text x="577.1" y="297.9">±1°</text>
<text x="558.5" y="302.1">10 UP TO 50</text>
<text x="575.5" y="302.1">±0°30'</text>
<text x="557.4" y="310.6">120 UP TO 400</text>
<text x="558.2" y="306.3">50 UP TO 120</text>
<text x="575.5" y="310.6">±0°10'</text>
<text x="575.5" y="306.4">±0°20'</text>
<text x="558.8" y="319.2">0.5 UP TO 3</text>
<text x="559.4" y="323.4">3 UP TO 6</text>
<text x="576.6" y="319.2">±0.1</text>
<text x="576.6" y="323.5">±0.1</text>
<text x="558.9" y="327.7">6 UP TO 30</text>
<text x="576.7" y="327.7">±0.2</text>
<text x="557.8" y="332">30 UP TO 120</text>
<text x="576.6" y="332">±0.3</text>
<text x="556.8" y="340.5">315 UP TO 1000</text>
<text x="557.3" y="336.3">120 UP TO 315</text>
<text x="576.6" y="336.3">±0.5</text>
<text x="576.6" y="340.5">±0.8</text>
<text x="556.2" y="344.7">1000 UP TO 2000</text>
<text x="576.6" y="344.7">±1.2</text>
<text x="558.9" y="349">OVER 2000</text>
<text x="577.6" y="349">±2</text>
</g>
<g font-size="2.5" fill="#f0f">
<text x="415.1" y="346.3">.</text>
<text x="530.6" y="346.5">,</text>
<text x="545.8" y="346.4">.</text>
<text x="415.1" y="351.5">.</text>
<text x="530.6" y="351.2">.</text>
<text x="545.8" y="351.3">.</text>
<text x="474.7" y="391.2">---</text>
</g>
<g font-size="2.1" fill="#800000">
<text x="558.5" y="232.4">UNSPECIFIED TOL.(FAB)</text>
<text x="559.5" y="234.7">FOR ANGULAR IN mm.</text>
<text x="558.6" y="253.9">UNSPECIFIED TOL.(FAB)</text>
<text x="560.7" y="256.3">FOR LINEAR IN mm.</text>
<text x="558.7" y="292.3">UNSPECIFIED TOL.(M/C)</text>
<text x="559.6" y="294.7">FOR ANGULAR IN mm.</text>
<text x="558.7" y="313.7">UNSPECIFIED TOL.(M/C)</text>
<text x="560.6" y="316.1">FOR LINEAR IN mm.</text>
</g>
<text font-size="2.1" fill="#f0f" x="7.7" y="409.8" transform="rotate(-90 7.7 409.8)">\\srv01101\ExDM Uploading\2024-25\P24DK\P24DKB014086.dft</text>
</svg>
